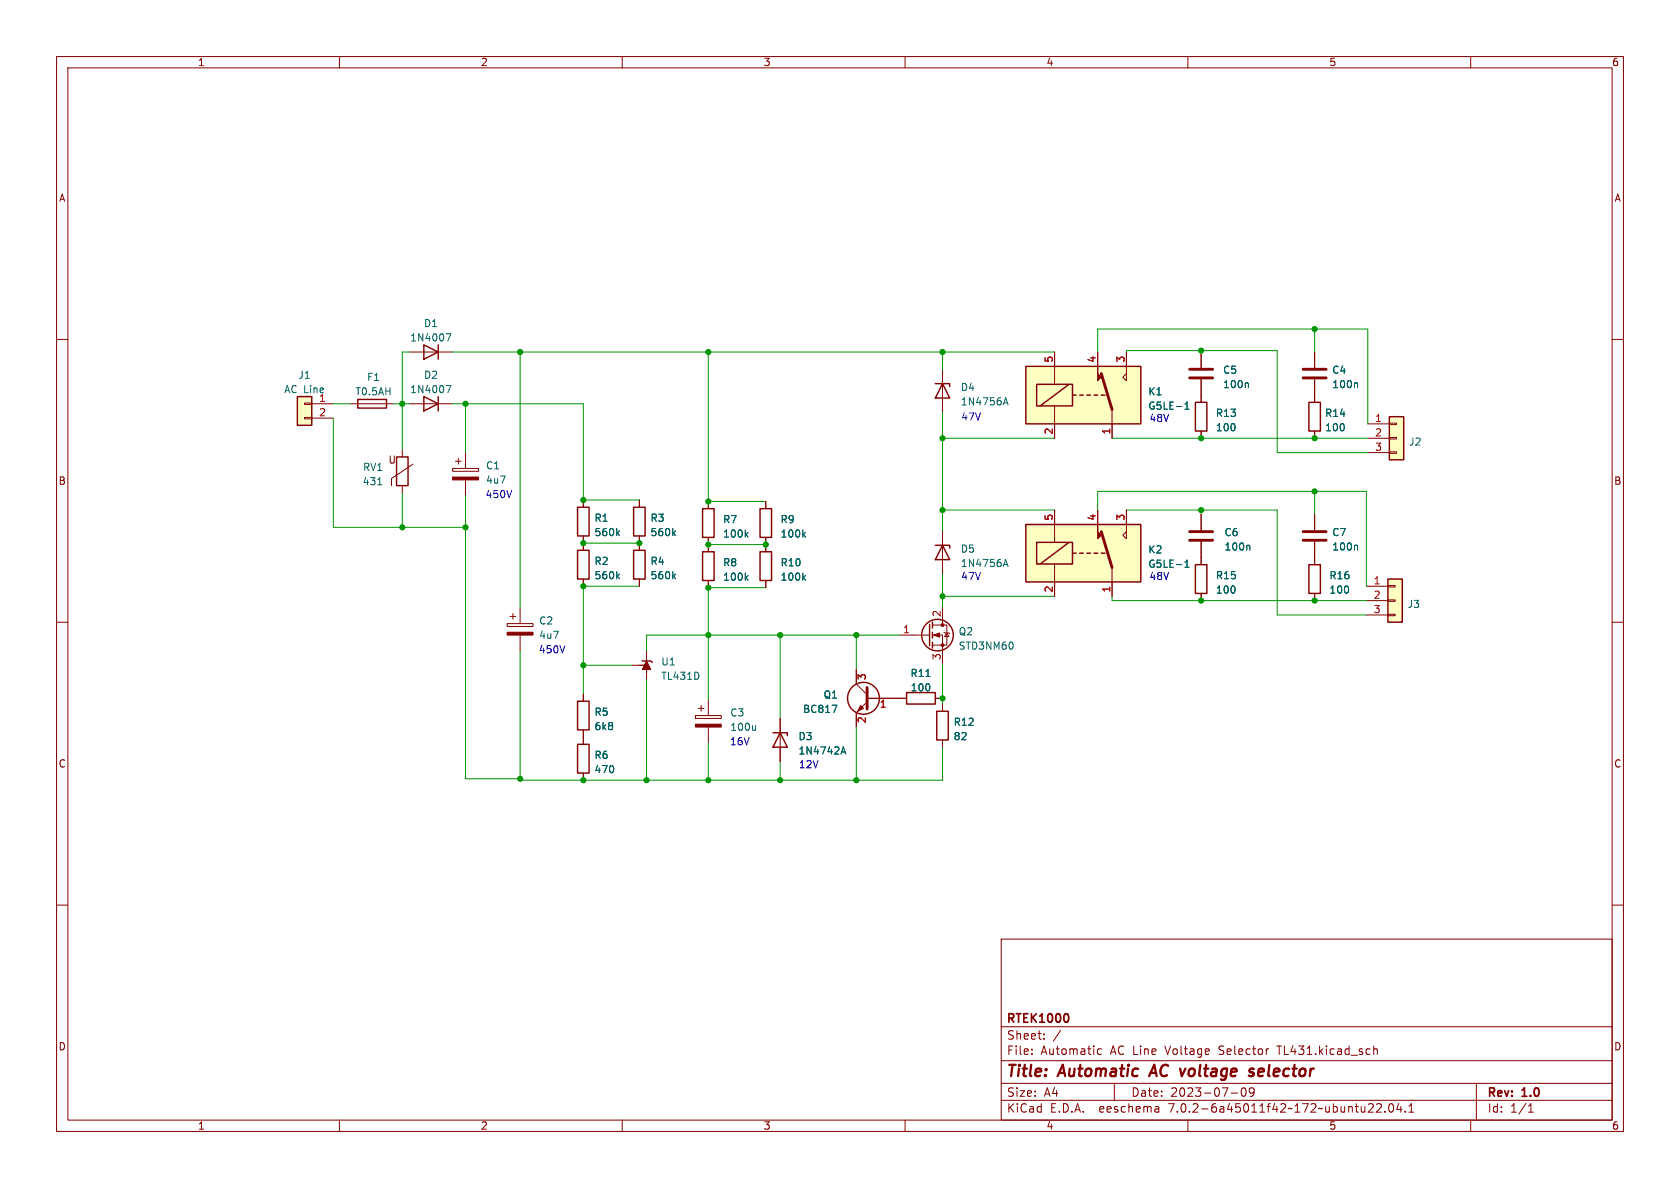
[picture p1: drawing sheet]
<svg xmlns="http://www.w3.org/2000/svg" width="297mm" height="210mm" viewBox="0 0 297 210" stroke-linecap="round" stroke-linejoin="round" font-family="sans-serif">
<g fill="none" stroke="#840000" stroke-width=".18">
<path d="M10 10h277v190h-277zM12 12h273v186h-273zM60 10v2M110 10v2M160 10v2M210 10v2M260 10v2M10 60h2M285 60h2M53.8 73.8h1.3v.2h-1.3zM53.8 71.2h1.3v.3h-1.3zM55.1 71.4h3.8"/>
<path d="M55.1 73.9h3.8M62 71.4h7.6M71.1 79.5v1.3M72.4 71.4h7.6M72.4 62.2h7.6M166.6 65.3v7.6M186.4 62.2v5.7M186.4 71.8v5.7M194.1 62.2v2.6M196.6 72.4v5.1M199.1 62.2v5.1l-.6-.6 .6-.7M212.3 62.2v2.8"/>
<path d="M212.3 67.1v4M212.3 76.2v1.3M232.4 62.2v2.8M232.4 67.1v4M232.4 76.2v1.3M241.8 74.9h3.8M241.8 77.5h3.8M245.6 79.9h1.3v.2h-1.3zM245.6 77.3h1.3v.3h-1.3zM245.6 74.8h1.3v.3h-1.3zM71.1 85.9v1.2M73 82l-3.8 2.6v1.3"/>
<path d="M80 82.8h4.6v.5h-4.6zM80.5 81.5h1M81 81v1M82.3 80v2.8M82.3 84.8v2.8M103.1 88.4v1.3M103.1 94.7v2.6M113 88.4v1.3M113 94.7v2.6M125.2 88.6v1.3M125.2 95v2.5M135.4 88.6v1.3"/>
<path d="M135.4 95v2.5M166.6 93.9v7.6M186.4 90.2v5.7M186.4 99.7v5.7M194.1 90.2v2.5M199.1 90.2v5.1l-.6-.7 .6-.6M212.3 90.9v2.8M212.3 95.8v4M232.4 90.9v2.8M232.4 95.8v4M241.8 80h3.8M10 110h2"/>
<path d="M89.7 110.2h4.5v.5h-4.5zM90.2 109h1M90.7 108.5v1M91.9 107.4v2.8M91.9 112.3v2.8M103.1 102.4v1.2M111.8 117.6h2.5M113 102.4v1.2M114.3 116.3v2.6M114.3 115.1v5M125.2 102.6v1.3M135.4 102.6v1.3"/>
<path d="M151.4 118.4v2.5l1.9 1.9M159 112.3h5.3M164.8 112.3h1.8v5M164.8 110.5h2.6v3.5h-2.6M166.6 107.2v3.3M166.9 111.8l.1 .1h.8l.1 .1M167.4 111.9l.4 .6h-.8zM196.6 100.3v5.1M212.3 104.9v1.3M232.4 104.9v1.3M241.6 103.6h3.8M241.6 106.2h3.8"/>
<path d="M241.6 108.7h3.8M245.4 108.6h1.2v.2h-1.2zM245.4 106h1.2v.3h-1.2zM245.4 103.5h1.2v.3h-1.2zM285 110h2M103.1 122.7v1.3M103.1 129v2.6M103.1 136.7v1.2M122.9 126.5h4.6v.5h-4.6zM123.4 125.2h1.1M124 124.7v1M125.2 123.7v2.8"/>
<path d="M125.2 128.5v2.8M137.9 127v7.6M153.3 124.1l-1.9 1.9v2.5M153.3 123.4h7M165.4 123.4h1.2M166.6 124.5v1.2M166.6 130.8v1.3M10 160h2M285 160h2M177 166h108v32h-108zM60 198v2M110 198v2"/>
<path d="M160 198v2M177 194.5h108M177 191.5h108M177 187.5h108M177 181.5h108M182.4 186.3v.1M182.4 185.5v.1M184.6 183.6v.1M184.6 182.8v.1M194 186.1l.3 .3 .4-.1M194.7 185.5l-.4-.1-.3 .3M197 191.5v3"/>
<path d="M204.6 195.6l.3 .2v.8M204.9 196.5l-.5 .1M204.9 196h-.5M210 198v2M217.6 193.2h1.2M219.6 192.4a1 1 0 0 0 .2 1.4 .81 .81 0 0 0 .6-.6 .81 .81 0 0 0-.3-.8M221.7 192.9l-.3 .3h-.4l-.1-.3 .1-.5 .4-.1 .2 .1a.99 .99 0 0 1-.3 1.4h-.3M224.3 185.4l-.3 .1M242.6 195.2l.2 .2-.1 .3-.8 .9h.9M242.9 185.5l.2-.1 .3 .1 .1 .9M242.9 184.9v1.5M243.4 195.2l.5-.1 .2 .1 .1 .3-.9 1.1h.9"/>
<path d="M244.9 196.5v.1M245.6 195.2l.3-.1a.81 .81 0 0 1 .5 .6 .81 .81 0 0 1-.3 .8l-.1 .1a.81 .81 0 0 1-.4-1.4zM247.3 195l-.4 1.1h1M247.6 195.6v1M248.4 196.5v.1M249.1 196.6h.8M249.1 195.5l.4-.4v1.5M260 198v2M261 191.5v6.5M270.2 196.6h.9M270.2 195.5l.4-.4v1.5"/>
</g>
<path d="M204.1 188.2l-1 2M221.7 189a.49 .49 0 0 0-.8 .3l.1 .2 .4 .1 .3 .3-.2 .2-.2 .1-.5-.1" fill="none" stroke="#840000" stroke-width=".4"/>
<g fill="none" stroke="#840000" stroke-width=".25">
<path d="M52.6 70.1h2.5v5.1h-2.5zM63.2 70.6h5.1v1.5h-5.1zM74.9 70.1l2.6 1.3-2.6 1.2zM74.9 61l2.6 1.2-2.6 1.3zM77.5 61v2.5M77.5 70.1v2.5M165.4 67.8h2.5v.5M166.6 67.8l1.3 2.6h-2.5zM181.4 64.8h20.3v10.1h-20.3zM183.3 67.9h6.3v3.9h-6.3zM189 67.9l-5.1 3.9M189.6 69.9h.6"/>
<path d="M190.9 69.9h.6M192.2 69.9h.6M193.4 69.9h.7M194.7 69.9h.6M211.3 71.1h2.1v5.1h-2.1zM231.4 71.1h2v5.1h-2zM245.6 73.7h2.6v7.6h-2.6zM70.1 80.8h2v5.1h-2zM102.1 97.3h2v5.1h-2zM102.1 89.7h2v5h-2zM112 97.3h2v5.1h-2zM112 89.7h2v5h-2z"/>
<path d="M124.2 97.5h2v5.1h-2zM124.2 89.9h2v5.1h-2zM134.4 97.5h2v5.1h-2zM134.4 89.9h2v5.1h-2zM165.4 96.4h2.5v.5M166.6 96.4l1.3 2.5h-2.5zM181.4 92.7h20.3v10.2h-20.3zM183.3 95.9h6.3v3.8h-6.3zM189 95.9l-5.1 3.8M189.6 97.8h.6M190.9 97.8h.6M192.2 97.8h.6"/>
<path d="M193.4 97.8h.7M194.7 97.8h.6M211.3 99.8h2.1v5.1h-2.1zM231.4 99.8h2v5.1h-2zM113.5 116.8h1.6l.2 .3M164.3 110.4v3.8M164.8 110v1M164.8 111.8v1M164.8 113.5v1.1M245.4 102.4h2.5v7.6h-2.5zM102.1 131.6h2v5.1h-2zM102.1 124h2v5h-2z"/>
<path d="M136.7 129.5h2.5v.5M137.9 129.5l1.3 2.6h-2.5zM160.3 122.4h5.1v2.1h-5.1zM165.6 125.7h2v5.1h-2z"/>
<circle cx="165.7" cy="112.3" r="2.79"/>
<circle cx="152.7" cy="123.4" r="2.82"/>
</g>
<g fill="none" stroke="#006464" stroke-width=".18">
<path d="M78.9 59h.8l-.5 1.3M78.9 68.2h.8l-.5 1.2M177.4 71.6l.4-1.3 .4 1.3M177.5 71.2h.6M209.5 71.4l.4-.3v1.2M209.5 72.3h.7M220.5 67.7l.2 .2v.6M239.8 67.7l.2 .2v.6M66.8 85.7h.7M109.2 94.2l.3 .5M109.5 93.8l-.5 .5M119.1 94.2l.3 .5"/>
<path d="M119.4 93.8l-.5 .5M131.9 94.5l.3 .4M132.2 94.1l-.4 .5M142 94.5l.4 .4M142.4 94.1l-.5 .5M177.5 99.8h.6M209.5 99.4l.4-.4v1.3M220.8 96.4l.2 .2v.6M239.8 96.4l.2 .2v.6M109.2 101.8l.3 .5M109.5 101.5l-.5 .5M119.1 101.8l.3 .5"/>
<path d="M119.4 101.5l-.5 .5M131.9 102.1l.3 .5M132.2 101.7l-.4 .5M142 102.1l.4 .5M142.4 101.7l-.5 .5M177.4 100.2l.4-1.3 .4 1.3M209.5 100.3h.7M133.6 128.3v.8M133.6 129l-.2 .1M147.1 124.7h.9l-.6 1.2M148.7 133.3l.4-1.3 .4 1.3M148.8 132.9h.6"/>
</g>
<g fill="#840000" stroke="#840000" stroke-width=".18">
<path d="M89.7 111.8h4.5v.5h-4.5z"/>
<path d="M114.3 116.8l.8 1.6h-1.6z"/>
<path d="M80 84.3h4.6v.5h-4.6z"/>
<path d="M194.1 92.7v1.3l.6 .6-.6 .7z"/>
<path d="M194.1 64.8v1.2l.6 .7-.6 .6z"/>
<path d="M122.9 128h4.6v.5h-4.6z"/>
<path d="M165.1 112.3l1-.4v.7z"/>
<path d="M152.1 124.7l.6 .5-1.1 .5z"/>
<circle cx="166.6" cy="114" r=".25"/>
<circle cx="166.6" cy="110.5" r=".25"/>
</g>
<g fill="#ffffc2" stroke="#ffffc2" stroke-width=".18">
<path d="M52.6 70.1h2.5v5.1h-2.5z"/>
<path d="M181.4 92.7h20.3v10.2h-20.3z"/>
<path d="M181.4 64.8h20.3v10.1h-20.3z"/>
<path d="M245.4 102.4h2.5v7.6h-2.5z"/>
<path d="M245.6 73.7h2.6v7.6h-2.6z"/>
</g>
<path d="M194.7 66l1.9 6.4M210.3 66.8h4.1M210.3 65.3h4.1M230.4 66.8h4M230.4 65.3h4M194.7 94l1.9 6.3M210.3 95.5h4.1M210.3 94h4.1M230.4 95.5h4M230.4 94h4M153.3 121.5v3.8" fill="none" stroke="#840000" stroke-width=".51"/>
<g fill="none" stroke="#009600" stroke-width=".18">
<path d="M232.4 58.2v4M58.9 71.4h3.1M58.9 73.9v19.3h23.4M69.6 71.4h2.8M72.4 62.2h-1.3v17.3M80 71.4h23.1v17h9.9M80 62.2h106.4M82.3 71.4v8.6M91.9 62.2v45.2M125.2 62.2v26.4h10.2M166.6 77.5h19.8M166.6 62.2v3.1"/>
<path d="M166.6 72.9v21M194.1 62.2v-4h47.7v16.7M196.6 77.5h45.2M199.1 62.2v-.2h26.7v18h16M212.3 62v.2M71.1 87.1v6.1M82.3 87.6v50.1h9.9v.2h74.4v-5.8M103.1 96h9.9M125.2 96.3h10.2M166.6 90.2h19.8M194.1 90.2v-3.3h47.5v16.7M199.1 90.2h26.7v18.5h15.8"/>
<path d="M212.3 90.2v.7M232.4 86.9v4M91.9 115.1v22.6M103.1 117.6h8.7M113 103.6h-9.9v19.1M135.4 103.9h-10.2v19.8M137.9 112.3v14.7M151.4 112.3v6.1M159 112.3h-44.7v2.8M166.6 101.5v5.7M166.6 117.3v7.2M166.6 105.4h19.8"/>
<path d="M196.6 105.4v.8h45M114.3 120.1v17.8M125.2 131.3v6.6M137.9 134.6v3.3M151.4 128.5v9.4"/>
</g>
<g fill="#009600" stroke="#009600" stroke-width=".18">
<circle cx="166.6" cy="77.5" r=".46"/>
<circle cx="166.6" cy="62.2" r=".46"/>
<circle cx="125.2" cy="112.3" r=".46"/>
<circle cx="135.4" cy="96.3" r=".46"/>
<circle cx="125.2" cy="103.9" r=".46"/>
<circle cx="137.9" cy="112.3" r=".46"/>
<circle cx="151.4" cy="112.3" r=".46"/>
<circle cx="166.6" cy="123.4" r=".46"/>
<circle cx="166.6" cy="90.2" r=".46"/>
<circle cx="166.6" cy="105.4" r=".46"/>
<circle cx="103.1" cy="137.9" r=".46"/>
<circle cx="114.3" cy="137.9" r=".46"/>
<circle cx="103.1" cy="96" r=".46"/>
<circle cx="113" cy="96" r=".46"/>
<circle cx="91.9" cy="137.7" r=".46"/>
<circle cx="103.1" cy="117.6" r=".46"/>
<circle cx="125.2" cy="62.2" r=".46"/>
<circle cx="125.2" cy="88.6" r=".46"/>
<circle cx="103.1" cy="88.4" r=".46"/>
<circle cx="91.9" cy="62.2" r=".46"/>
<circle cx="82.3" cy="93.2" r=".46"/>
<circle cx="71.1" cy="71.4" r=".46"/>
<circle cx="82.3" cy="71.4" r=".46"/>
<circle cx="71.1" cy="93.2" r=".46"/>
<circle cx="212.3" cy="77.5" r=".46"/>
<circle cx="212.3" cy="106.2" r=".46"/>
<circle cx="212.3" cy="62" r=".46"/>
<circle cx="212.3" cy="90.2" r=".46"/>
<circle cx="232.4" cy="106.2" r=".46"/>
<circle cx="232.4" cy="58.2" r=".46"/>
<circle cx="232.4" cy="86.9" r=".46"/>
<circle cx="232.4" cy="77.5" r=".46"/>
<circle cx="103.1" cy="103.6" r=".46"/>
<circle cx="137.9" cy="137.9" r=".46"/>
<circle cx="125.2" cy="137.9" r=".46"/>
<circle cx="151.4" cy="137.9" r=".46"/>
<circle cx="125.2" cy="96.3" r=".46"/>
</g>
<g font-size="2.8" fill="#840000">
<text x="178" y="190.8">Title:</text>
<text x="187.4" y="190.8">Automatic</text>
<text x="204.2" y="190.8">AC voltage</text>
<text x="222.8" y="190.8">selector</text>
</g>
<g font-size="2.1" fill="#840000">
<text x="178" y="183.9">Sheet:</text>
<text x="178" y="181.1">RTEK1000</text>
<text x="186.2" y="183.9">/</text>
<text x="178" y="186.6">File:</text>
<text x="184" y="186.6">Automatic</text>
<text x="196.3" y="186.6">AC Line</text>
<text x="206.1" y="186.6">Voltage</text>
<text x="215.6" y="186.6">Selector</text>
<text x="226.1" y="186.6">TL431.kicad_sch</text>
<text x="178" y="196.8">KiCad</text>
<text x="178" y="194">Size:</text>
<text x="184.6" y="194">A4</text>
<text x="185.7" y="196.8">E.D.A.</text>
<text x="194.4" y="196.8">eeschema</text>
<text x="200" y="194">Date:</text>
<text x="206.7" y="196.8">7.0.2-6a45011f42~172~ubuntu22.04.1</text>
<text x="206.9" y="194">2023-07-09</text>
<text x="263" y="194.2">Rev:</text>
<text x="263" y="196.8">Id:</text>
<text x="267" y="196.8">1/1</text>
<text x="269.2" y="194.2">1.0</text>
</g>
<g font-size="1.8" fill="#840000">
<text x="35" y="11.8">1</text>
<text x="85" y="11.8">2</text>
<text x="135" y="11.8">3</text>
<text x="185" y="11.8">4</text>
<text x="235" y="11.8">5</text>
<text x="285" y="11.8">6</text>
<text x="10.4" y="35.8">A</text>
<text x="285.4" y="35.8">A</text>
<text x="68.6" y="82.1">U</text>
<text x="10.3" y="85.8">B</text>
<text x="285.3" y="85.8">B</text>
<text x="10.3" y="135.8">C</text>
<text x="285.3" y="135.8">C</text>
<text x="10.3" y="185.8">D</text>
<text x="285.3" y="185.8">D</text>
<text x="35" y="199.8">1</text>
<text x="85" y="199.8">2</text>
<text x="135" y="199.8">3</text>
<text x="185" y="199.8">4</text>
<text x="235" y="199.8">5</text>
<text x="285" y="199.8">6</text>
</g>
<g font-size="1.8" fill="#006464">
<text x="74.9" y="58">D1</text>
<text x="72.4" y="60.5">1N4007</text>
<text x="50.2" y="69.7">AC Line</text>
<text x="52.7" y="67.1">J1</text>
<text x="56.4" y="71.1">1</text>
<text x="62.8" y="70">T0.5AH</text>
<text x="64.8" y="67.5">F1</text>
<text x="72.4" y="69.7">1N4007</text>
<text x="74.9" y="67.1">D2</text>
<text x="169.8" y="69.3">D4</text>
<text x="169.8" y="71.8">1N4756A</text>
<text x="203" y="70">K1</text>
<text x="216.2" y="66.2">C5</text>
<text x="216.2" y="68.8">100n</text>
<text x="235.5" y="66.2">C4</text>
<text x="235.5" y="68.8">100n</text>
<text x="203" y="72.6">G5LE-1</text>
<text x="214.9" y="73.9">R13</text>
<text x="214.9" y="76.4">100</text>
<text x="234.2" y="73.9">R14</text>
<text x="234.2" y="76.4">100</text>
<text x="64.1" y="83.4">RV1</text>
<text x="85.9" y="83.1">C1</text>
<text x="249.1" y="78.9">J2</text>
<text x="64.1" y="85.9">431</text>
<text x="85.9" y="85.7">4u7</text>
<text x="105" y="92.4">R1</text>
<text x="105" y="94.9">560k</text>
<text x="114.9" y="92.4">R3</text>
<text x="114.9" y="94.9">560k</text>
<text x="127.8" y="92.6">R7</text>
<text x="127.8" y="95.2">100k</text>
<text x="137.9" y="92.6">R9</text>
<text x="137.9" y="95.2">100k</text>
<text x="216.4" y="94.9">C6</text>
<text x="235.5" y="94.9">C7</text>
<text x="105" y="100">R2</text>
<text x="114.9" y="100">R4</text>
<text x="127.8" y="100.3">R8</text>
<text x="137.9" y="100.3">R10</text>
<text x="169.8" y="97.9">D5</text>
<text x="169.8" y="100.4">1N4756A</text>
<text x="203" y="98">K2</text>
<text x="203" y="100.5">G5LE-1</text>
<text x="216.4" y="97.5">100n</text>
<text x="235.5" y="97.5">100n</text>
<text x="105" y="102.6">560k</text>
<text x="114.9" y="102.6">560k</text>
<text x="127.8" y="102.8">100k</text>
<text x="137.9" y="102.8">100k</text>
<text x="214.9" y="102.6">R15</text>
<text x="214.9" y="105.1">100</text>
<text x="235" y="102.6">R16</text>
<text x="235" y="105.1">100</text>
<text x="248.8" y="107.6">J3</text>
<text x="95.3" y="110.6">C2</text>
<text x="95.3" y="113.1">4u7</text>
<text x="169.4" y="112.5">Q2</text>
<text x="116.8" y="117.8">U1</text>
<text x="160.9" y="119.8">R11</text>
<text x="169.4" y="115">STD3NM60</text>
<text x="116.8" y="120.3">TL431D</text>
<text x="145.5" y="123.6">Q1</text>
<text x="160.9" y="122.4">100</text>
<text x="105" y="126.7">R5</text>
<text x="105" y="129.2">6k8</text>
<text x="129" y="126.8">C3</text>
<text x="129" y="129.3">100u</text>
<text x="141.1" y="131">D3</text>
<text x="141.9" y="126.2">BC817</text>
<text x="168.5" y="128.5">R12</text>
<text x="168.5" y="131">82</text>
<text x="105" y="134.3">R6</text>
<text x="105" y="136.8">470</text>
<text x="141.1" y="133.5">1N4742A</text>
</g>
<g font-size="1.8" fill="#a90000">
<text x="186.2" y="64.2" transform="rotate(-90 186.2 64.2)">5</text>
<text x="193.8" y="64.2" transform="rotate(-90 193.8 64.2)">4</text>
<text x="198.9" y="64.2" transform="rotate(-90 198.9 64.2)">3</text>
<text x="56.4" y="73.7">2</text>
<text x="186.2" y="76.9" transform="rotate(-90 186.2 76.9)">2</text>
<text x="196.3" y="76.9" transform="rotate(-90 196.3 76.9)">1</text>
<text x="243" y="74.7">1</text>
<text x="243" y="77.2">2</text>
<text x="243" y="79.8">3</text>
<text x="186.2" y="92.1" transform="rotate(-90 186.2 92.1)">5</text>
<text x="193.8" y="92.1" transform="rotate(-90 193.8 92.1)">4</text>
<text x="198.9" y="92.1" transform="rotate(-90 198.9 92.1)">3</text>
<text x="186.2" y="104.8" transform="rotate(-90 186.2 104.8)">2</text>
<text x="196.3" y="104.8" transform="rotate(-90 196.3 104.8)">1</text>
<text x="242.8" y="103.4">1</text>
<text x="242.8" y="105.9">2</text>
<text x="159.6" y="112">1</text>
<text x="166.4" y="109.1" transform="rotate(-90 166.4 109.1)">2</text>
<text x="242.8" y="108.5">3</text>
<text x="166.4" y="116.7" transform="rotate(-90 166.4 116.7)">3</text>
<text x="153.3" y="120.3" transform="rotate(-90 153.3 120.3)">3</text>
<text x="155.5" y="125.3">1</text>
<text x="153.3" y="127.9" transform="rotate(-90 153.3 127.9)">2</text>
</g>
<g font-size="1.8" fill="#0000c2">
<text x="169.9" y="74.4">47V</text>
<text x="203.2" y="74.7">48V</text>
<text x="85.9" y="88.1">450V</text>
<text x="169.9" y="102.6">47V</text>
<text x="203.2" y="102.6">48V</text>
<text x="95.2" y="115.6">450V</text>
<text x="129" y="131.8">16V</text>
<text x="141.2" y="135.9">12V</text>
</g>
</svg>
